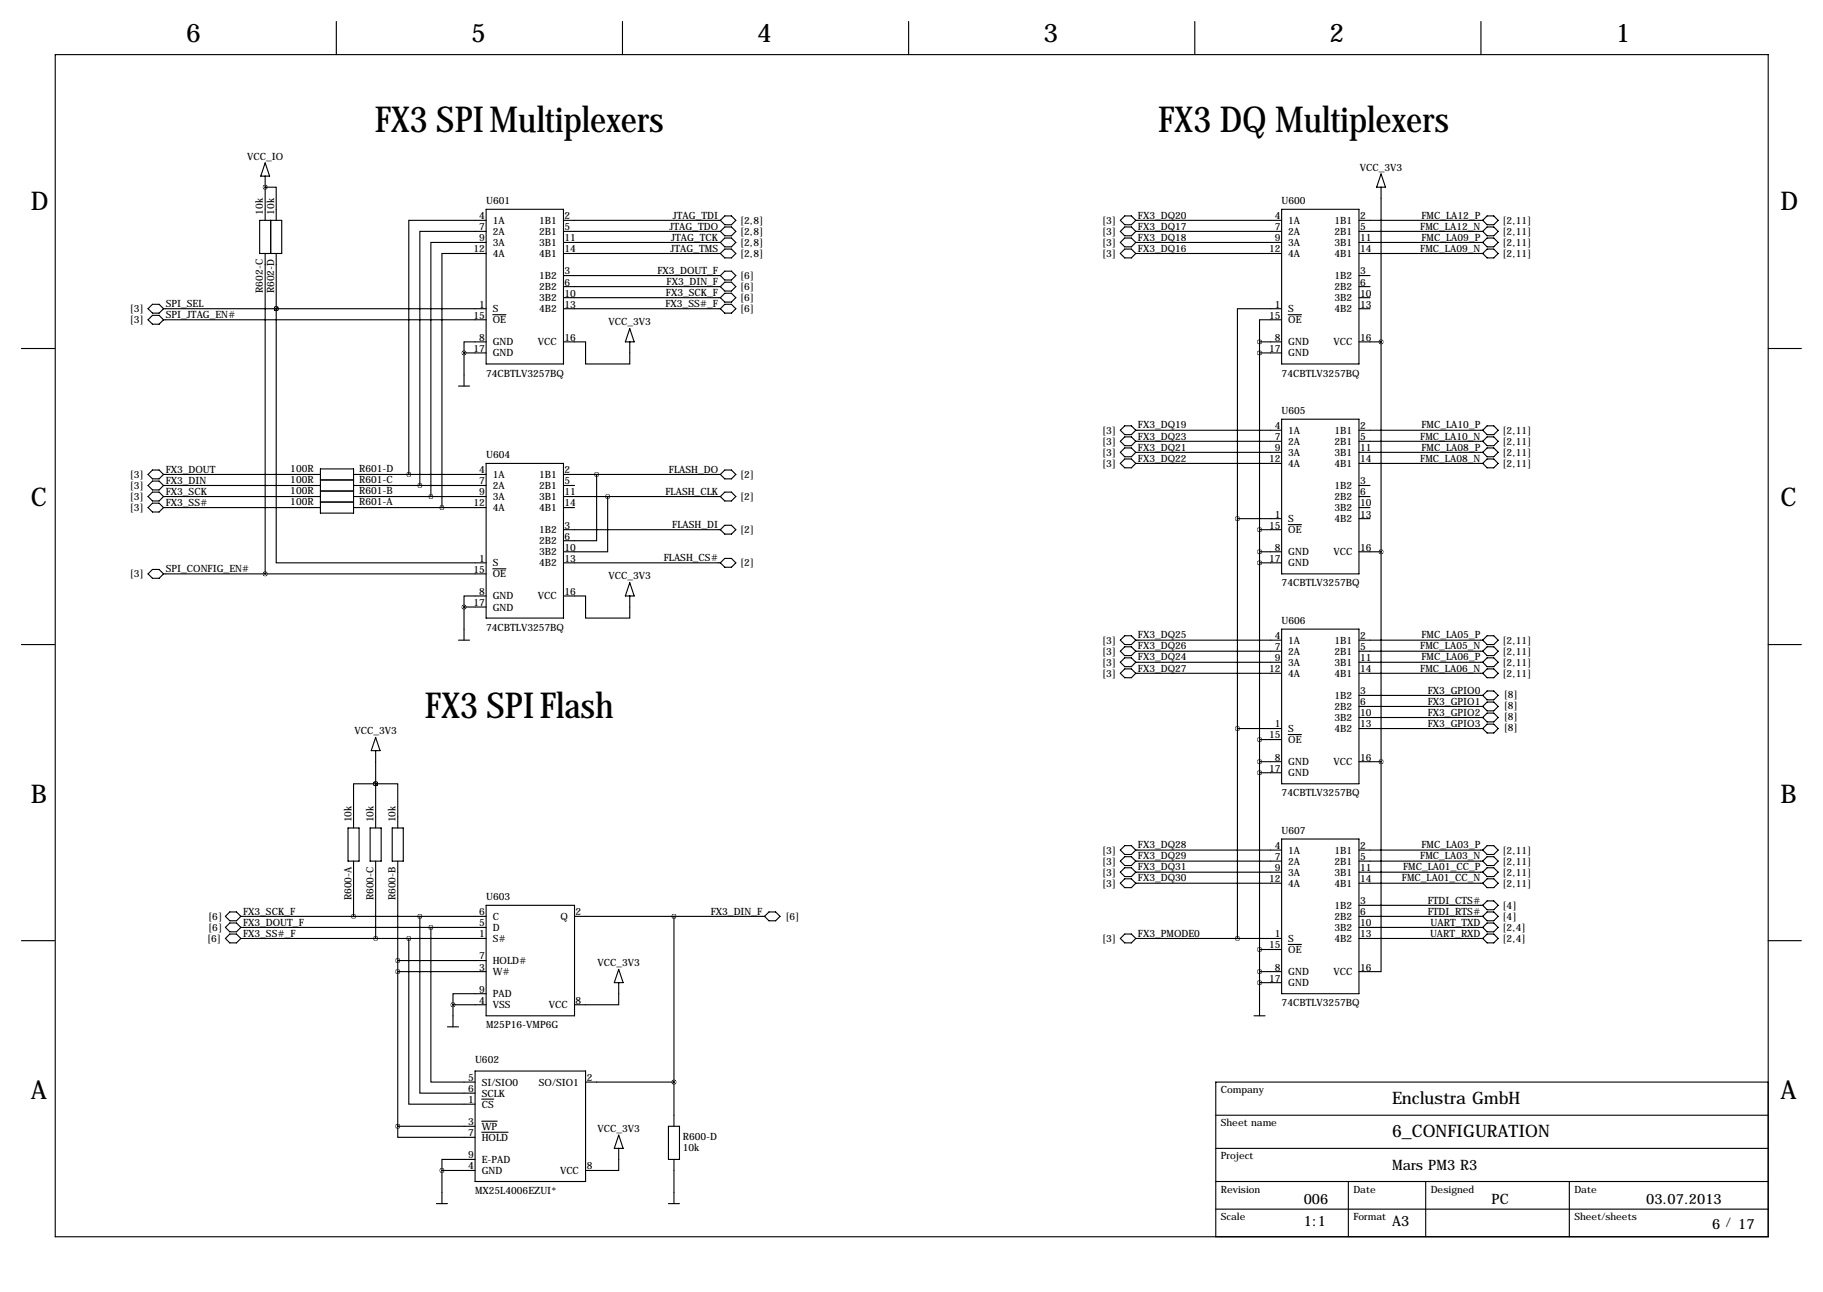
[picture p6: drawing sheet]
<svg xmlns="http://www.w3.org/2000/svg" width="419mm" height="297mm" viewBox="0 0 419 297" stroke-linecap="round" stroke-linejoin="round" font-family="sans-serif">
<g fill="none" stroke="#000" stroke-width=".25">
<path d="M12.7 12.6h393.8v271.7h-393.8zM77.3 4.9v7.7M143.1 4.9v7.7M208.9 4.9v7.7M274.7 4.9v7.7M340.5 4.9v7.7M61 37.5l1 3h-2.1zM317.5 40l1 3h-2zM59.7 50.7h5.1v7.6h-5.1zM61 43h2.5v7.7M61 43h.1M61 40.5v10.2"/>
<path d="M61 58.3v73.6M62.2 50.7v7.6M63.5 58.3v12.7M111.8 50.7h-17.8v58.4M111.8 53.2h-15.3v58.4M111.8 55.7h-12.7v58.5M111.8 58.3h-10.2v58.4M111.8 48.1h17.7v35.6h-17.7zM129.5 50.7h36.1M129.5 53.2h36.1M129.5 55.7h36.1M129.5 58.3h36.1"/>
<path d="M166.6 49.6h1.5l1.1 1.1-1.1 1h-1.5l-1-1zM166.6 52.2h1.5l1.1 1-1.1 1h-1.5l-1-1zM166.6 54.7h1.5l1.1 1-1.1 1.1h-1.5l-1-1.1zM166.6 57.3h1.5l1.1 1-1.1 1h-1.5l-1-1zM257.6 50.7l1-1.1h1.5l1 1.1-1 1h-1.5zM257.6 53.2l1-1h1.5l1 1-1 1h-1.5zM257.6 55.7l1-1h1.5l1 1-1 1.1h-1.5zM257.6 58.3l1-1h1.5l1 1-1 1h-1.5zM261.1 50.7h33.5M261.1 53.2h33.5M261.1 55.7h33.5M261.1 58.3h33.5"/>
<path d="M294.6 48.1h17.8v35.6h-17.8zM312.4 50.7h28.5M312.4 53.2h28.5M312.4 55.7h28.5M312.4 58.3h28.5M317.5 43v132.1M340.9 50.7l1-1.1h1.5l1 1.1-1 1h-1.5zM340.9 53.2l1-1h1.5l1 1-1 1h-1.5zM340.9 55.7l1-1h1.5l1 1-1 1.1h-1.5zM340.9 58.3l1-1h1.5l1 1-1 1h-1.5zM35.1 70h1.5l1 1-1 1h-1.5l-1.1-1zM35.1 72.5h1.5l1 1-1 1h-1.5l-1.1-1z"/>
<path d="M37.6 71h74.2M37.6 73.5h74.2M63.5 71v58.4h48.3M63.5 71h.1M111.8 78.6h-5.1v2.5M113.3 72.4h3M129.5 78.6h5.1v5.1h10.2v-5.1M129.5 71h36.1M129.5 63.4h36.1M129.5 65.9h36.1M129.5 68.4h36.1M144.8 75.6l1 3h-2z"/>
<path d="M165.6 71l1-1h1.5l1.1 1-1.1 1h-1.5zM166.6 62.3h1.5l1.1 1.1-1.1 1h-1.5l-1-1zM166.6 64.9h1.5l1.1 1-1.1 1h-1.5l-1-1zM166.6 67.4h1.5l1.1 1-1.1 1.1h-1.5l-1-1.1zM289.6 78.6h5M289.6 78.6v154.9M294.6 73.5h-5v5.1M294.6 71h-10.1v48.2M296.2 72.4h3M312.4 71h2.6M312.4 63.4h2.6M312.4 65.9h2.6"/>
<path d="M312.4 78.6h5.1M312.4 68.4h2.6M4.9 80.1h7.6M105.4 88.8h2.5M106.7 81.1h5.1M106.7 81.1v7.7M257.6 98.9l1-1h1.5l1 1-1 1h-1.5zM261.1 98.9h33.5M289.6 81.1h5M294.6 96.4h17.8v35.5h-17.8zM312.4 98.9h28.5M341.9 97.9h1.5l1 1-1 1h-1.5l-1-1z"/>
<path d="M406.5 80.1h7.6M35.1 108.1h1.5l1 1-1 1h-1.5l-1.1-1zM35.1 113.1h1.5l1 1.1-1 1h-1.5l-1.1-1zM35.1 110.6h1.5l1 1-1 1h-1.5l-1.1-1zM35.1 115.7h1.5l1 1-1 1h-1.5l-1.1-1zM37.6 109.1h36.1M37.6 111.6h36.1M37.6 114.2h36.1M37.6 116.7h36.1M73.7 107.8h7.6v10.2h-7.6zM73.7 115.4h7.6M73.7 110.3h7.6"/>
<path d="M73.7 112.9h7.6M81.3 109.1h30.5M81.3 111.6h30.5M81.3 114.2h30.5M81.3 116.7h30.5M111.8 106.5h17.7v35.6h-17.7zM129.5 109.1h36.1M129.5 111.6h2.6M129.5 114.2h36.1M129.5 116.7h2.6M137.2 109.1v15.2h-7.7M139.7 114.2v12.7h-10.2"/>
<path d="M166.6 108.1h1.5l1.1 1-1.1 1h-1.5l-1-1zM166.6 113.1h1.5l1.1 1.1-1.1 1h-1.5l-1-1zM257.6 101.5l1-1.1h1.5l1 1.1-1 1h-1.5zM257.6 104l1-1h1.5l1 1-1 1h-1.5zM257.6 106.5l1-1h1.5l1 1-1 1.1h-1.5zM261.1 106.5h33.5M261.1 101.5h33.5M261.1 104h33.5M284.5 119.2h10.1M284.5 119.2v96.6M312.4 106.5h28.5M312.4 111.6h2.6"/>
<path d="M312.4 114.2h2.6M312.4 116.7h2.6M312.4 119.2h2.6M312.4 101.5h28.5M312.4 104h28.5M341.9 100.4h1.5l1 1.1-1 1h-1.5l-1-1zM341.9 103h1.5l1 1-1 1h-1.5l-1-1zM341.9 105.5h1.5l1 1-1 1.1h-1.5l-1-1.1zM35.1 130.9h1.5l1 1-1 1.1h-1.5l-1.1-1.1zM37.6 131.9h74.2M106.7 139.6h5.1M106.7 139.6v7.6"/>
<path d="M111.8 137h-5.1v2.6M113.3 130.8h3M129.5 137h5.1v5.1h10.2v-5.1M129.5 129.4h36.1M129.5 121.8h36.1M144.8 134l1 3h-2zM165.6 129.4l1-1h1.5l1.1 1-1.1 1h-1.5zM166.6 120.8h1.5l1.1 1-1.1 1h-1.5l-1-1zM289.6 129.4h5M289.6 121.8h5M289.6 126.9h5M296.2 120.6h3"/>
<path d="M312.4 126.9h5.1M4.9 148.2h7.6M105.4 147.2h2.5M257.6 147.2l1-1h1.5l1 1-1 1h-1.5zM257.6 149.7l1-1h1.5l1 1-1 1h-1.5zM257.6 152.3l1-1.1h1.5l1 1.1-1 1h-1.5zM257.6 154.8l1-1h1.5l1 1-1 1h-1.5zM261.1 147.2h33.5M261.1 149.7h33.5M261.1 152.3h33.5M261.1 154.8h33.5M294.6 144.6h17.8v35.6h-17.8z"/>
<path d="M312.4 147.2h28.5M312.4 159.9h28.5M312.4 149.7h28.5M312.4 152.3h28.5M312.4 154.8h28.5M340.9 154.8l1-1h1.5l1 1-1 1h-1.5zM341.9 146.2h1.5l1 1-1 1h-1.5l-1-1zM341.9 148.7h1.5l1 1-1 1h-1.5l-1-1zM341.9 151.2h1.5l1 1.1-1 1h-1.5l-1-1zM341.9 158.9h1.5l1 1-1 1h-1.5l-1-1zM406.5 148.2h7.6M86.4 172.6v17.8"/>
<path d="M86.4 169.5l1 3.1h-2.1zM284.5 167.5h10.1M289.6 175.1h5M289.6 170h5M289.6 177.7h5M296.2 168.9h3M312.4 167.5h28.5M312.4 162.4h28.5M312.4 175.1h5.1M312.4 165h28.5M317.5 175.1v48.3h-5.1M340.9 167.5l1-1h1.5l1 1-1 1h-1.5z"/>
<path d="M341.9 161.4h1.5l1 1-1 1h-1.5l-1-1zM341.9 163.9h1.5l1 1.1-1 1h-1.5l-1-1zM80 190.4h2.5v7.6h-2.5zM81.3 198v12.7M85.1 190.4h2.5v7.6h-2.5zM86.4 180.2h5v10.2M86.4 180.2h.1M86.4 180.2h-5.1v10.2M86.4 198v17.8M90.2 190.4h2.5v7.6h-2.5zM91.4 198v60.9M257.6 195.4l1-1h1.5l1 1-1 1.1h-1.5z"/>
<path d="M257.6 198l1-1h1.5l1 1-1 1h-1.5zM258.6 199.5h1.5l1 1-1 1h-1.5l-1-1zM261.1 198h33.5M261.1 195.4h33.5M294.6 192.9h17.8v35.6h-17.8zM312.4 198h28.5M312.4 195.4h28.5M341.9 194.4h1.5l1 1-1 1.1h-1.5l-1-1.1zM341.9 197h1.5l1 1-1 1h-1.5l-1-1zM341.9 199.5h1.5l1 1-1 1h-1.5l-1-1zM4.9 216.3h7.6M51.8 213.2l1-1h1.6l1 1-1 1h-1.6z"/>
<path d="M52.8 209.7h1.6l1 1-1 1h-1.6l-1-1zM52.8 214.7h1.6l1 1.1-1 1h-1.6l-1-1zM55.4 213.2h56.4M55.4 210.7h56.4M55.4 215.8h56.4M94 215.8v38.1h15.2M96.5 210.7v40.6h12.7M99.1 213.2v35.6h10.1M111.8 208.1h20.3v25.4h-20.3zM132.1 210.7h43.7M154.9 210.7v48.2M175.8 210.7l1-1h1.5l1 1-1 1h-1.5z"/>
<path d="M257.6 215.8l1-1.1h1.5l1 1.1-1 1h-1.5zM257.6 203.1l1-1.1h1.5l1 1.1-1 1h-1.5zM261.1 215.8h33.5M261.1 200.5h33.5M261.1 203.1h33.5M289.6 218.3h5M296.2 217.1h3M312.4 208.1h28.5M312.4 213.2h28.5M312.4 210.7h28.5M312.4 215.8h28.5M312.4 200.5h28.5"/>
<path d="M312.4 203.1h28.5M340.9 210.7l1-1h1.5l1 1-1 1h-1.5zM340.9 213.2l1-1h1.5l1 1-1 1h-1.5zM340.9 215.8l1-1.1h1.5l1 1.1-1 1h-1.5zM341.9 202h1.5l1 1.1-1 1h-1.5l-1-1zM341.9 207.1h1.5l1 1-1 1.1h-1.5l-1-1.1zM406.5 216.3h7.6M91.4 223.4h20.4M91.4 220.8h20.4M102.9 236.1h2.5M104.1 231h7.7M104.1 231v5.1"/>
<path d="M111.8 228.5h-7.7v2.5M142.2 225.9v5.1h-10.1M142.2 222.9l1.1 3h-2.1zM288.3 233.5h2.5M289.6 223.4h5M289.6 225.9h5M91.4 258.9v2.6h17.8M91.4 258.9h17.8M109.2 246.2h25.4v25.4h-25.4zM110.7 252.7h2.8M110.7 257.8h3.6M134.6 248.8h20.3"/>
<path d="M153.7 258.9h2.5v7.7h-2.5zM279.5 256.4h127M406.5 248.8h-127v35.5M100.3 276.7h2.6M101.6 269.1h7.6M101.6 269.1v7.6M109.2 266.6h-7.6v2.5M110.7 260.3h6.1M142.2 264v5.1h-7.6M142.2 261l1.1 3h-2.1zM153.7 276.7h2.5M154.9 266.6v10.1"/>
<path d="M279.5 278h127M279.5 271.6h127M279.5 264h127M310 271.6v12.7M327.8 271.6v12.7M360.8 271.6v12.7"/>
</g>
<path d="M104.1 231a.05 .05 0 0 0 .1 0 .05 .05 0 0 0-.1 0zM106.6 139.6a.05 .05 0 0 0 .1 0 .05 .05 0 0 0-.1 0zM137.1 109.1a.05 .05 0 0 0 .1 0 .05 .05 0 0 0-.1 0zM91.4 220.8a.05 .05 0 0 0 .1 0 .05 .05 0 0 0-.1 0zM99 213.2a.05 .05 0 0 0 .1 0 .05 .05 0 0 0-.1 0zM96.5 210.7a.05 .05 0 0 0 .1 0 .05 .05 0 0 0-.1 0zM93.9 215.8a.05 .05 0 0 0 .1 0 .05 .05 0 0 0-.1 0zM154.9 210.7a.05 .05 0 0 0 .1 0 .05 .05 0 0 0-.1 0zM106.6 81.1a.05 .05 0 0 0 .1 0 .05 .05 0 0 0-.1 0zM91.4 258.9a.05 .05 0 0 0 .1 0 .05 .05 0 0 0-.1 0zM91.4 223.4a.05 .05 0 0 0 .1 0 .05 .05 0 0 0-.1 0zM99 114.2a.05 .05 0 0 0 .1 0 .05 .05 0 0 0-.1 0zM96.5 111.6a.05 .05 0 0 0 .1 0 .05 .05 0 0 0-.1 0zM93.9 109.1a.05 .05 0 0 0 .1 0 .05 .05 0 0 0-.1 0zM60.9 43a.05 .05 0 0 0 .1 0 .05 .05 0 0 0-.1 0zM60.9 131.9a.05 .05 0 0 0 .1 0 .05 .05 0 0 0-.1 0zM289.5 81.1a.05 .05 0 0 0 .1 0 .05 .05 0 0 0-.1 0zM289.5 126.9a.05 .05 0 0 0 .1 0 .05 .05 0 0 0-.1 0zM289.5 129.4a.05 .05 0 0 0 .1 0 .05 .05 0 0 0-.1 0zM289.5 175.1a.05 .05 0 0 0 .1 0 .05 .05 0 0 0-.1 0zM289.5 177.7a.05 .05 0 0 0 .1 0 .05 .05 0 0 0-.1 0zM289.5 223.4a.05 .05 0 0 0 .1 0 .05 .05 0 0 0-.1 0zM289.5 225.9a.05 .05 0 0 0 .1 0 .05 .05 0 0 0-.1 0zM289.5 78.6a.05 .05 0 0 0 .1 0 .05 .05 0 0 0-.1 0zM289.5 218.3a.05 .05 0 0 0 .1 0 .05 .05 0 0 0-.1 0zM289.5 170a.05 .05 0 0 0 .1 0 .05 .05 0 0 0-.1 0zM289.5 121.8a.05 .05 0 0 0 .1 0 .05 .05 0 0 0-.1 0zM284.4 119.2a.05 .05 0 0 0 .1 0 .05 .05 0 0 0-.1 0zM284.4 167.5a.05 .05 0 0 0 .1 0 .05 .05 0 0 0-.1 0zM284.4 215.8a.05 .05 0 0 0 .1 0 .05 .05 0 0 0-.1 0zM154.9 248.8a.05 .05 0 0 0 .1 0 .05 .05 0 0 0-.1 0zM86.3 180.2a.05 .05 0 0 0 .1 0 .05 .05 0 0 0-.1 0zM86.3 180.2a.05 .05 0 0 0 .1 0 .05 .05 0 0 0-.1 0zM86.3 215.8a.05 .05 0 0 0 .1 0 .05 .05 0 0 0-.1 0zM81.2 210.7a.05 .05 0 0 0 .1 0 .05 .05 0 0 0-.1 0z" fill="#000" stroke="#000" stroke-width="1"/>
<g font-size="8.2">
<text x="86.2" y="30.3">FX3 SPI Multiplexers</text>
<text x="266.3" y="30.3">FX3 DQ Multiplexers</text>
<text x="97.7" y="165">FX3 SPI Flash</text>
</g>
<g font-size="5.9">
<text x="42.8" y="9.8">6</text>
<text x="108.3" y="9.8">5</text>
<text x="174.1" y="9.8">4</text>
<text x="239.9" y="9.8">3</text>
<text x="305.7" y="9.8">2</text>
<text x="371.4" y="9.8">1</text>
<text x="7.1" y="48.4">D</text>
<text x="409.3" y="48.4">D</text>
<text x="7.1" y="116.4">C</text>
<text x="409.3" y="116.4">C</text>
<text x="7.1" y="184.5">B</text>
<text x="409.3" y="184.5">B</text>
<text x="7.1" y="252.6">A</text>
<text x="409.3" y="252.6">A</text>
</g>
<g font-size="4">
<text x="320" y="253.9">Enclustra GmbH</text>
<text x="320" y="261.5">6_CONFIGURATION</text>
</g>
<g font-size="3.3">
<text x="320" y="269.1">Mars PM3 R3</text>
<text x="299.7" y="276.7">006</text>
<text x="299.7" y="281.8">1:1</text>
<text x="320" y="281.8">A3</text>
<text x="342.9" y="276.7">PC</text>
<text x="378.5" y="276.7">03.07.2013</text>
<text x="393.6" y="282.5">6 / 17</text>
</g>
<g font-size="2.3">
<text x="56.8" y="36.7">VCC_IO</text>
<text x="312.6" y="39.2">VCC_3V3</text>
<text x="111.8" y="46.8">U601</text>
<text x="294.6" y="46.8">U600</text>
<text x="60.5" y="49.4" transform="rotate(-90 60.5 49.4)">10k</text>
<text x="63" y="49.4" transform="rotate(-90 63 49.4)">10k</text>
<text x="110.2" y="50.4">4</text>
<text x="110.2" y="52.9">7</text>
<text x="113.3" y="51.5">1A</text>
<text x="123.9" y="51.5">1B1</text>
<text x="129.8" y="50.4">2</text>
<text x="129.8" y="52.9">5</text>
<text x="153.9" y="52.8">JTAG_TDO</text>
<text x="154.7" y="50.3">JTAG_TDI</text>
<text x="170.2" y="51.5">[2,8]</text>
<text x="253.4" y="51.5">[3]</text>
<text x="261.6" y="52.8">FX3_DQ17</text>
<text x="261.6" y="50.3">FX3_DQ20</text>
<text x="293.1" y="50.4">4</text>
<text x="293.1" y="52.9">7</text>
<text x="296.2" y="51.5">1A</text>
<text x="306.8" y="51.5">1B1</text>
<text x="312.7" y="50.4">2</text>
<text x="312.7" y="52.9">5</text>
<text x="326.5" y="52.8">FMC_LA12_N</text>
<text x="326.8" y="50.3">FMC_LA12_P</text>
<text x="345.4" y="51.5">[2,11]</text>
<text x="108.9" y="58">12</text>
<text x="110.2" y="55.5">9</text>
<text x="113.3" y="54">2A</text>
<text x="113.3" y="56.5">3A</text>
<text x="113.3" y="59.1">4A</text>
<text x="123.9" y="54">2B1</text>
<text x="123.9" y="56.5">3B1</text>
<text x="123.9" y="59.1">4B1</text>
<text x="129.8" y="55.5">11</text>
<text x="129.8" y="58">14</text>
<text x="154.2" y="57.9">JTAG_TMS</text>
<text x="154.3" y="55.3">JTAG_TCK</text>
<text x="170.2" y="54">[2,8]</text>
<text x="170.2" y="56.5">[2,8]</text>
<text x="170.2" y="59.1">[2,8]</text>
<text x="253.4" y="54">[3]</text>
<text x="253.4" y="56.5">[3]</text>
<text x="253.4" y="59.1">[3]</text>
<text x="261.6" y="55.3">FX3_DQ18</text>
<text x="261.6" y="57.9">FX3_DQ16</text>
<text x="291.8" y="58">12</text>
<text x="293.1" y="55.5">9</text>
<text x="296.2" y="54">2A</text>
<text x="296.2" y="56.5">3A</text>
<text x="296.2" y="59.1">4A</text>
<text x="306.8" y="54">2B1</text>
<text x="306.8" y="56.5">3B1</text>
<text x="306.8" y="59.1">4B1</text>
<text x="312.7" y="55.5">11</text>
<text x="312.7" y="58">14</text>
<text x="326.5" y="57.9">FMC_LA09_N</text>
<text x="326.8" y="55.3">FMC_LA09_P</text>
<text x="345.4" y="54">[2,11]</text>
<text x="345.4" y="56.5">[2,11]</text>
<text x="345.4" y="59.1">[2,11]</text>
<text x="123.9" y="64.2">1B2</text>
<text x="129.8" y="63.1">3</text>
<text x="129.8" y="65.6">6</text>
<text x="151.1" y="63">FX3_DOUT_F</text>
<text x="153.2" y="65.5">FX3_DIN_F</text>
<text x="170.2" y="64.2">[6]</text>
<text x="306.8" y="64.2">1B2</text>
<text x="312.7" y="63.1">3</text>
<text x="312.7" y="65.6">6</text>
<text x="29.9" y="71.8">[3]</text>
<text x="38.1" y="70.6">SPI_SEL</text>
<text x="60.5" y="67.3" transform="rotate(-90 60.5 67.3)">R602-C</text>
<text x="63" y="67.5" transform="rotate(-90 63 67.5)">R602-D</text>
<text x="110.2" y="70.7">1</text>
<text x="113.3" y="71.8">S</text>
<text x="123.9" y="66.7">2B2</text>
<text x="123.9" y="69.2">3B2</text>
<text x="123.9" y="71.8">4B2</text>
<text x="129.8" y="68.2">10</text>
<text x="129.8" y="70.7">13</text>
<text x="153" y="70.6">FX3_SS#_F</text>
<text x="153.1" y="68">FX3_SCK_F</text>
<text x="170.2" y="66.7">[6]</text>
<text x="170.2" y="69.2">[6]</text>
<text x="170.2" y="71.8">[6]</text>
<text x="293.1" y="70.7">1</text>
<text x="296.2" y="71.8">S</text>
<text x="306.8" y="66.7">2B2</text>
<text x="306.8" y="69.2">3B2</text>
<text x="306.8" y="71.8">4B2</text>
<text x="312.7" y="68.2">10</text>
<text x="312.7" y="70.7">13</text>
<text x="29.9" y="74.3">[3]</text>
<text x="38.1" y="73.1">SPI_JTAG_EN#</text>
<text x="108.9" y="73.3">15</text>
<text x="113.3" y="74.3">OE</text>
<text x="139.9" y="74.8">VCC_3V3</text>
<text x="291.8" y="73.3">15</text>
<text x="296.2" y="74.3">OE</text>
<text x="108.9" y="80.9">17</text>
<text x="110.2" y="78.3">8</text>
<text x="113.3" y="79.4">GND</text>
<text x="113.3" y="81.9">GND</text>
<text x="123.7" y="79.4">VCC</text>
<text x="129.8" y="78.3">16</text>
<text x="291.8" y="80.9">17</text>
<text x="293.1" y="78.3">8</text>
<text x="296.2" y="79.4">GND</text>
<text x="296.2" y="81.9">GND</text>
<text x="306.5" y="79.4">VCC</text>
<text x="312.7" y="78.3">16</text>
<text x="111.8" y="86.6">74CBTLV3257BQ</text>
<text x="294.6" y="86.6">74CBTLV3257BQ</text>
<text x="294.6" y="95.1">U605</text>
<text x="253.4" y="99.7">[3]</text>
<text x="261.6" y="101.1">FX3_DQ23</text>
<text x="261.6" y="98.5">FX3_DQ19</text>
<text x="293.1" y="98.7">4</text>
<text x="293.1" y="101.2">7</text>
<text x="296.2" y="99.7">1A</text>
<text x="306.8" y="99.7">1B1</text>
<text x="312.7" y="98.7">2</text>
<text x="312.7" y="101.2">5</text>
<text x="326.5" y="101.1">FMC_LA10_N</text>
<text x="326.8" y="98.5">FMC_LA10_P</text>
<text x="345.4" y="99.7">[2,11]</text>
<text x="111.8" y="105.3">U604</text>
<text x="253.4" y="102.3">[3]</text>
<text x="253.4" y="104.8">[3]</text>
<text x="253.4" y="107.3">[3]</text>
<text x="261.6" y="103.6">FX3_DQ21</text>
<text x="261.6" y="106.1">FX3_DQ22</text>
<text x="291.8" y="106.3">12</text>
<text x="293.1" y="103.7">9</text>
<text x="296.2" y="102.3">2A</text>
<text x="296.2" y="104.8">3A</text>
<text x="296.2" y="107.3">4A</text>
<text x="306.8" y="102.3">2B1</text>
<text x="306.8" y="104.8">3B1</text>
<text x="306.8" y="107.3">4B1</text>
<text x="312.7" y="103.7">11</text>
<text x="312.7" y="106.3">14</text>
<text x="326.5" y="106.1">FMC_LA08_N</text>
<text x="326.8" y="103.6">FMC_LA08_P</text>
<text x="345.4" y="102.3">[2,11]</text>
<text x="345.4" y="104.8">[2,11]</text>
<text x="345.4" y="107.3">[2,11]</text>
<text x="29.9" y="109.9">[3]</text>
<text x="29.9" y="112.4">[3]</text>
<text x="38.1" y="108.7">FX3_DOUT</text>
<text x="38.1" y="111.2">FX3_DIN</text>
<text x="38.1" y="113.8">FX3_SCK</text>
<text x="66.7" y="108.6">100R</text>
<text x="66.7" y="111.1">100R</text>
<text x="66.7" y="113.7">100R</text>
<text x="82.5" y="108.6">R601-D</text>
<text x="82.5" y="111.1">R601-C</text>
<text x="82.5" y="113.7">R601-B</text>
<text x="110.2" y="108.8">4</text>
<text x="110.2" y="111.4">7</text>
<text x="110.2" y="113.9">9</text>
<text x="113.3" y="109.9">1A</text>
<text x="113.3" y="112.4">2A</text>
<text x="123.9" y="109.9">1B1</text>
<text x="123.9" y="112.4">2B1</text>
<text x="129.8" y="108.8">2</text>
<text x="129.8" y="111.4">5</text>
<text x="129.8" y="113.9">11</text>
<text x="153" y="113.8">FLASH_CLK</text>
<text x="153.8" y="108.7">FLASH_DO</text>
<text x="170.2" y="109.9">[2]</text>
<text x="306.8" y="112.4">1B2</text>
<text x="312.7" y="111.4">3</text>
<text x="312.7" y="113.9">6</text>
<text x="29.9" y="115">[3]</text>
<text x="29.9" y="117.5">[3]</text>
<text x="38.1" y="116.3">FX3_SS#</text>
<text x="66.7" y="116.2">100R</text>
<text x="82.5" y="116.2">R601-A</text>
<text x="108.9" y="116.4">12</text>
<text x="113.3" y="115">3A</text>
<text x="113.3" y="117.5">4A</text>
<text x="123.9" y="115">3B1</text>
<text x="123.9" y="117.5">4B1</text>
<text x="129.8" y="116.4">14</text>
<text x="170.2" y="115">[2]</text>
<text x="293.1" y="119">1</text>
<text x="306.8" y="115">2B2</text>
<text x="306.8" y="117.5">3B2</text>
<text x="312.7" y="116.4">10</text>
<text x="312.7" y="119">13</text>
<text x="123.9" y="122.6">1B2</text>
<text x="123.9" y="125.1">2B2</text>
<text x="129.8" y="121.5">3</text>
<text x="129.8" y="124.1">6</text>
<text x="154.6" y="121.4">FLASH_DI</text>
<text x="170.2" y="122.6">[2]</text>
<text x="291.8" y="121.5">15</text>
<text x="296.2" y="120">S</text>
<text x="296.2" y="122.6">OE</text>
<text x="306.8" y="120">4B2</text>
<text x="38.1" y="131.5">SPI_CONFIG_EN#</text>
<text x="108.9" y="131.7">15</text>
<text x="110.2" y="129.1">1</text>
<text x="113.3" y="130.2">S</text>
<text x="123.9" y="127.7">3B2</text>
<text x="123.9" y="130.2">4B2</text>
<text x="129.8" y="126.6">10</text>
<text x="129.8" y="129.1">13</text>
<text x="152.6" y="129">FLASH_CS#</text>
<text x="170.2" y="130.2">[2]</text>
<text x="291.8" y="129.1">17</text>
<text x="293.1" y="126.6">8</text>
<text x="296.2" y="127.7">GND</text>
<text x="296.2" y="130.2">GND</text>
<text x="306.5" y="127.7">VCC</text>
<text x="312.7" y="126.6">16</text>
<text x="29.9" y="132.7">[3]</text>
<text x="110.2" y="136.8">8</text>
<text x="113.3" y="137.8">GND</text>
<text x="113.3" y="132.7">OE</text>
<text x="123.7" y="137.8">VCC</text>
<text x="129.8" y="136.8">16</text>
<text x="139.9" y="133.2">VCC_3V3</text>
<text x="294.6" y="134.8">74CBTLV3257BQ</text>
<text x="108.9" y="139.3">17</text>
<text x="113.3" y="140.4">GND</text>
<text x="294.6" y="143.4">U606</text>
<text x="111.8" y="145">74CBTLV3257BQ</text>
<text x="253.4" y="148">[3]</text>
<text x="261.6" y="149.3">FX3_DQ26</text>
<text x="261.6" y="146.8">FX3_DQ25</text>
<text x="293.1" y="146.9">4</text>
<text x="293.1" y="149.5">7</text>
<text x="296.2" y="148">1A</text>
<text x="306.8" y="148">1B1</text>
<text x="312.7" y="146.9">2</text>
<text x="312.7" y="149.5">5</text>
<text x="326.5" y="149.3">FMC_LA05_N</text>
<text x="326.8" y="146.8">FMC_LA05_P</text>
<text x="345.4" y="148">[2,11]</text>
<text x="253.4" y="150.5">[3]</text>
<text x="253.4" y="153.1">[3]</text>
<text x="253.4" y="155.6">[3]</text>
<text x="261.6" y="151.9">FX3_DQ24</text>
<text x="261.6" y="154.4">FX3_DQ27</text>
<text x="291.8" y="154.5">12</text>
<text x="293.1" y="152">9</text>
<text x="296.2" y="150.5">2A</text>
<text x="296.2" y="153.1">3A</text>
<text x="296.2" y="155.6">4A</text>
<text x="306.8" y="150.5">2B1</text>
<text x="306.8" y="153.1">3B1</text>
<text x="306.8" y="155.6">4B1</text>
<text x="312.7" y="152">11</text>
<text x="312.7" y="154.5">14</text>
<text x="326.5" y="154.4">FMC_LA06_N</text>
<text x="326.8" y="151.9">FMC_LA06_P</text>
<text x="345.4" y="150.5">[2,11]</text>
<text x="345.4" y="153.1">[2,11]</text>
<text x="345.4" y="155.6">[2,11]</text>
<text x="306.8" y="160.7">1B2</text>
<text x="312.7" y="159.6">3</text>
<text x="328.2" y="159.5">FX3_GPIO0</text>
<text x="345.7" y="160.4">[8]</text>
<text x="293.1" y="167.2">1</text>
<text x="306.8" y="163.2">2B2</text>
<text x="306.8" y="165.8">3B2</text>
<text x="312.7" y="162.2">6</text>
<text x="312.7" y="164.7">10</text>
<text x="312.7" y="167.2">13</text>
<text x="328.2" y="162">FX3_GPIO1</text>
<text x="328.2" y="164.6">FX3_GPIO2</text>
<text x="328.2" y="167.1">FX3_GPIO3</text>
<text x="345.7" y="163">[8]</text>
<text x="345.7" y="165.5">[8]</text>
<text x="81.5" y="168.8">VCC_3V3</text>
<text x="291.8" y="169.8">15</text>
<text x="296.2" y="168.3">S</text>
<text x="296.2" y="170.8">OE</text>
<text x="306.8" y="168.3">4B2</text>
<text x="345.7" y="168.1">[8]</text>
<text x="291.8" y="177.4">17</text>
<text x="293.1" y="174.9">8</text>
<text x="296.2" y="175.9">GND</text>
<text x="296.2" y="178.5">GND</text>
<text x="306.5" y="175.9">VCC</text>
<text x="312.7" y="174.9">16</text>
<text x="294.6" y="183.1">74CBTLV3257BQ</text>
<text x="80.8" y="189.1" transform="rotate(-90 80.8 189.1)">10k</text>
<text x="85.9" y="189.1" transform="rotate(-90 85.9 189.1)">10k</text>
<text x="90.9" y="189.1" transform="rotate(-90 90.9 189.1)">10k</text>
<text x="294.6" y="191.6">U607</text>
<text x="253.4" y="196.2">[3]</text>
<text x="261.6" y="195">FX3_DQ28</text>
<text x="261.6" y="197.6">FX3_DQ29</text>
<text x="293.1" y="195.2">4</text>
<text x="293.1" y="197.7">7</text>
<text x="296.2" y="196.2">1A</text>
<text x="306.8" y="196.2">1B1</text>
<text x="312.7" y="195.2">2</text>
<text x="312.7" y="197.7">5</text>
<text x="326.5" y="197.6">FMC_LA03_N</text>
<text x="326.8" y="195">FMC_LA03_P</text>
<text x="345.4" y="196.2">[2,11]</text>
<text x="253.4" y="198.8">[3]</text>
<text x="253.4" y="203.9">[3]</text>
<text x="253.4" y="201.3">[3]</text>
<text x="261.6" y="202.7">FX3_DQ30</text>
<text x="261.6" y="200.1">FX3_DQ31</text>
<text x="291.8" y="202.8">12</text>
<text x="293.1" y="200.3">9</text>
<text x="296.2" y="198.8">2A</text>
<text x="296.2" y="201.3">3A</text>
<text x="296.2" y="203.9">4A</text>
<text x="306.8" y="198.8">2B1</text>
<text x="306.8" y="201.3">3B1</text>
<text x="306.8" y="203.9">4B1</text>
<text x="312.7" y="200.3">11</text>
<text x="312.7" y="202.8">14</text>
<text x="322.3" y="202.7">FMC_LA01_CC_N</text>
<text x="322.6" y="200.1">FMC_LA01_CC_P</text>
<text x="345.4" y="198.8">[2,11]</text>
<text x="345.4" y="201.3">[2,11]</text>
<text x="345.4" y="203.9">[2,11]</text>
<text x="80.8" y="207" transform="rotate(-90 80.8 207)">R600-A</text>
<text x="85.9" y="207" transform="rotate(-90 85.9 207)">R600-C</text>
<text x="90.9" y="207" transform="rotate(-90 90.9 207)">R600-B</text>
<text x="111.8" y="206.9">U603</text>
<text x="306.8" y="208.9">1B2</text>
<text x="312.7" y="207.9">3</text>
<text x="328.2" y="207.7">FTDI_CTS#</text>
<text x="345.4" y="208.9">[4]</text>
<text x="47.9" y="211.5">[6]</text>
<text x="47.9" y="214">[6]</text>
<text x="55.9" y="210.3">FX3_SCK_F</text>
<text x="55.9" y="212.8">FX3_DOUT_F</text>
<text x="55.9" y="215.4">FX3_SS#_F</text>
<text x="110.2" y="213">5</text>
<text x="110.2" y="210.4">6</text>
<text x="110.2" y="215.5">1</text>
<text x="113.3" y="214">D</text>
<text x="113.3" y="211.5">C</text>
<text x="128.8" y="211.5">Q</text>
<text x="132.3" y="210.4">2</text>
<text x="163.4" y="210.3">FX3_DIN_F</text>
<text x="180.6" y="211.5">[6]</text>
<text x="261.6" y="215.4">FX3_PMODE0</text>
<text x="293.1" y="215.5">1</text>
<text x="306.8" y="211.5">2B2</text>
<text x="306.8" y="214">3B2</text>
<text x="312.7" y="210.4">6</text>
<text x="312.7" y="213">10</text>
<text x="312.7" y="215.5">13</text>
<text x="328.2" y="210.3">FTDI_RTS#</text>
<text x="328.8" y="215.4">UART_RXD</text>
<text x="328.9" y="212.8">UART_TXD</text>
<text x="345.4" y="211.5">[4]</text>
<text x="345.4" y="214">[2,4]</text>
<text x="47.6" y="216.6">[6]</text>
<text x="110.2" y="220.6">7</text>
<text x="113.3" y="216.6">S#</text>
<text x="113.3" y="221.6">HOLD#</text>
<text x="253.4" y="216.6">[3]</text>
<text x="291.8" y="218">15</text>
<text x="296.2" y="216.6">S</text>
<text x="296.2" y="219.1">OE</text>
<text x="306.8" y="216.6">4B2</text>
<text x="345.4" y="216.6">[2,4]</text>
<text x="110.2" y="223.1">3</text>
<text x="113.3" y="224.2">W#</text>
<text x="137.4" y="222.1">VCC_3V3</text>
<text x="291.8" y="225.7">17</text>
<text x="293.1" y="223.1">8</text>
<text x="296.2" y="224.2">GND</text>
<text x="296.2" y="226.7">GND</text>
<text x="306.5" y="224.2">VCC</text>
<text x="312.7" y="223.1">16</text>
<text x="110.2" y="228.2">9</text>
<text x="110.2" y="230.7">4</text>
<text x="113.3" y="229.3">PAD</text>
<text x="113.3" y="231.8">VSS</text>
<text x="126.2" y="231.8">VCC</text>
<text x="132.3" y="230.7">8</text>
<text x="294.6" y="231.3">74CBTLV3257BQ</text>
<text x="111.8" y="236.4">M25P16-VMP6G</text>
<text x="109.2" y="244.5">U602</text>
<text x="107.6" y="248.5">5</text>
<text x="107.6" y="251.1">6</text>
<text x="110.7" y="249.6">SI/SIO0</text>
<text x="123.9" y="249.6">SO/SIO1</text>
<text x="134.9" y="248.5">2</text>
<text x="280.7" y="251.3">Company</text>
<text x="107.6" y="253.6">1</text>
<text x="110.7" y="254.7">CS</text>
<text x="110.7" y="252.1">SCLK</text>
<text x="107.6" y="258.7">3</text>
<text x="107.6" y="261.2">7</text>
<text x="110.7" y="259.7">WP</text>
<text x="110.7" y="262.3">HOLD</text>
<text x="137.4" y="260.2">VCC_3V3</text>
<text x="157" y="262">R600-D</text>
<text x="280.7" y="258.9">Sheet name</text>
<text x="107.6" y="268.8">4</text>
<text x="107.6" y="266.3">9</text>
<text x="110.7" y="269.9">GND</text>
<text x="110.7" y="267.4">E-PAD</text>
<text x="128.7" y="269.9">VCC</text>
<text x="134.9" y="268.8">8</text>
<text x="157" y="264.5">10k</text>
<text x="280.7" y="266.6">Project</text>
<text x="109.2" y="274.5">MX25L4006EZUI*</text>
<text x="280.7" y="274.2">Revision</text>
<text x="311.1" y="274.2">Date</text>
<text x="328.9" y="274.2">Designed</text>
<text x="361.9" y="274.2">Date</text>
<text x="280.7" y="280.5">Scale</text>
<text x="311.1" y="280.5">Format</text>
<text x="361.9" y="280.5">Sheet/sheets</text>
</g>
</svg>
